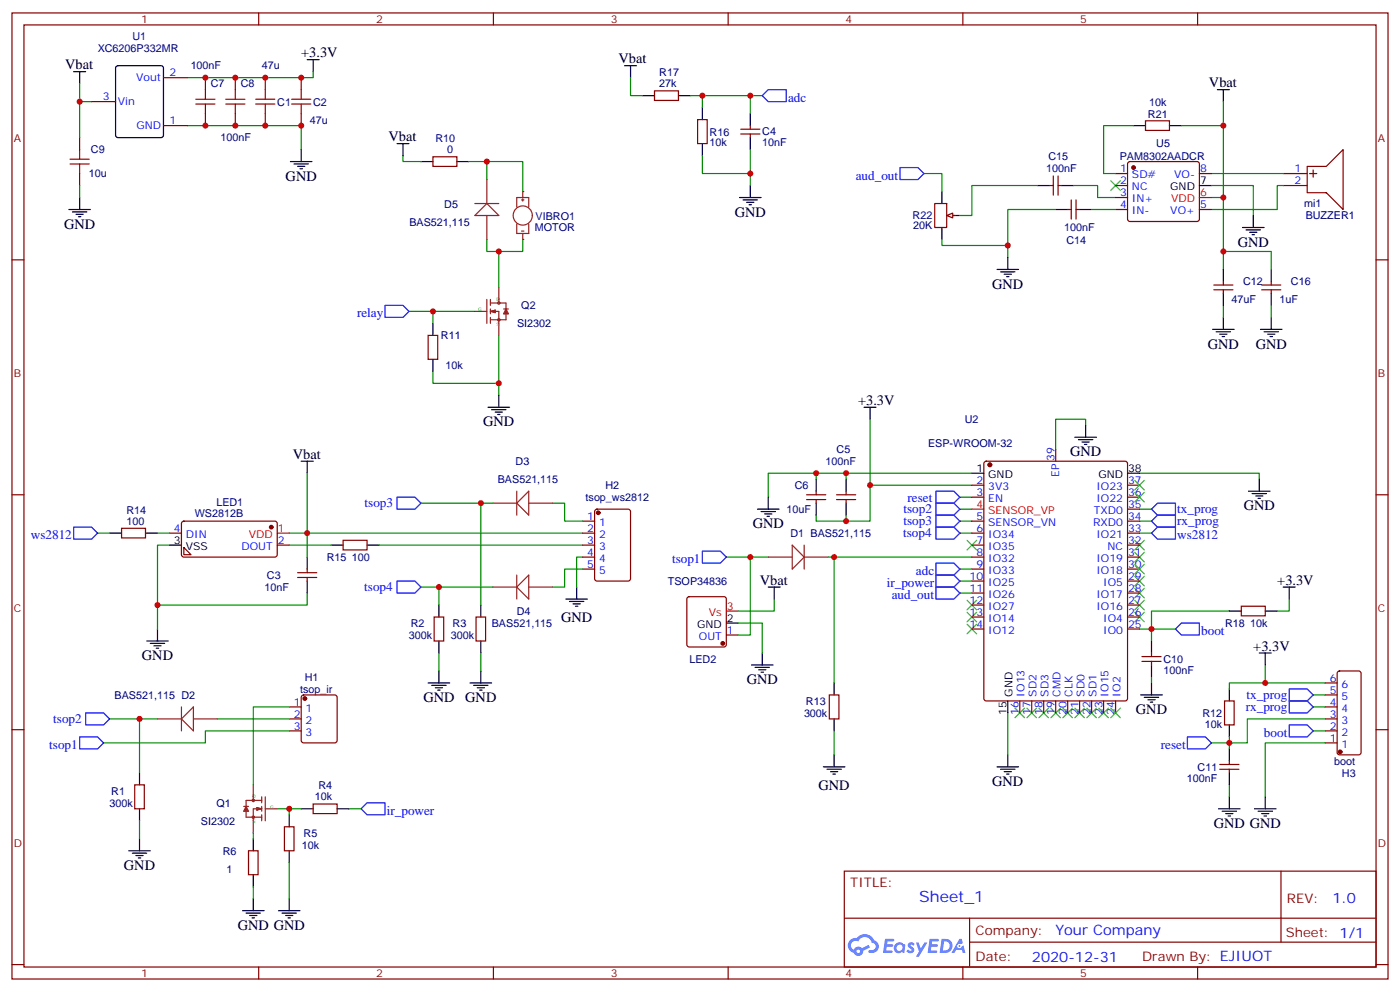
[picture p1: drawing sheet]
<svg xmlns="http://www.w3.org/2000/svg" width="412mm" height="292mm" viewBox="0 0 412 292" stroke-linecap="round" stroke-linejoin="round" font-family="sans-serif">
<g fill="none" stroke="#870000" stroke-width=".35">
<path d="M3.5 3.8h405.4v284.3h-405.4zM7.1 7.3h398.2v277.3h-398.2zM76.2 3.8v3.5M145.3 3.8v3.5M214.5 3.8v3.5M283.6 3.8v3.5M352.8 3.8v3.5M3.5 76.5h3.6M405.3 76.5h3.6M3.5 145.6h3.6M405.3 145.6h3.6M3.5 214.8h3.6"/>
<path d="M405.3 214.8h3.6M248.7 256.4h156.6v28.2h-156.6zM377.3 256.4v20.9M248.7 270.2h156.5M285.6 277.3h119.6M285.6 270.2v14.2M3.5 283.9h3.6M76.2 284.6v3.5M145.3 284.6v3.5M214.5 284.6v3.5M283.6 284.6v3.5M352.8 284.6v3.5"/>
<path d="M405.3 283.9h3.6"/>
</g>
<g fill="#5487ff">
<path d="M267.7 277.6a1.22 1.22 0 0 1 1.7 .2l-.4 .6a.47 .47 0 0 0-.3-.4 .47 .47 0 0 0-.5 .2l.1 .2a1.14 1.14 0 0 1 .8 1.8 1.14 1.14 0 0 1-1.9 0l-.2-.2 .5-.6 .7 .5a.29 .29 0 0 0 .3-.3 .29 .29 0 0 0-.2-.3 1.04 1.04 0 0 1-.6-1.7z"/>
<path d="M260.7 276.3h2.4l.3 .2-.2 .5-1.8 .1-.1 .8h1.5l.3 .4-.3 .4h-1.6l-.2 1.1h1.7l.2 .3-.2 .3-2.6 .1z"/>
<path d="M273.8 276.3h2.4l.3 .2-.1 .5-1.8 .1-.2 .8h1.6l.3 .4-.4 .4h-1.6l-.1 1.1h1.7l.2 .3-.2 .3-2.6 .1z"/>
<path d="M282.6 276.3h.7l.3 1.3-.6 .3a.69 .69 0 0 0-1 .3 .69 .69 0 0 0 .4 .9 .69 .69 0 0 0 .9-.6l.5-.2 .6 2.2h-.8l-.2-.9h-1.8l-.5 .9h-.8z"/>
<path d="M269.8 277.4h.8l.6 1.8 1.1-1.8h.9l-2.6 4.2h-.8l.9-1.5z"/>
<path d="M277.4 276.3l-.6 4.2h1.3a2.11 2.11 0 0 0 2.5-2.1 2.11 2.11 0 0 0-2.5-2.1zM278.1 277.1a1.39 1.39 0 0 1 1.7 1.4 1.39 1.39 0 0 1-1.8 1.3h-.3z"/>
<path d="M263.7 277.9a1.54 1.54 0 0 0-.1 2.2 1.54 1.54 0 0 0 2.2 .1l.6 .3 .3-2.3-.2-.3h-.4a1.49 1.49 0 0 0-2.4 0zM264 278.9a.94 .94 0 0 1 1.8 0 .94 .94 0 0 1-1.8 0z"/>
<path d="M250.4 276.7a2.18 2.18 0 0 0 1.1 3.7 1.44 1.44 0 0 0 1.6 .9 1.44 1.44 0 0 0 1.2-1.4l2-1.1-.5-.7-1.9 1a1.47 1.47 0 0 0-2.4 .4 1.39 1.39 0 0 1-.7-1.9 1.39 1.39 0 0 1 2-.5 2.12 2.12 0 0 1 2.2-1.3 2.12 2.12 0 0 1 1.9 1.7 1.14 1.14 0 0 1 1.1 1.4 1.14 1.14 0 0 1-1.7 .7 .43 .43 0 0 0-.5 .4 .43 .43 0 0 0 .4 .5 1.98 1.98 0 0 0 2.5-1.2 1.98 1.98 0 0 0-1.2-2.6 3.1 3.1 0 0 0-5.3-.6l-.9 .1zM252.3 280a.55 .55 0 0 1 1.1 0 .55 .55 0 0 1-1.1 0z"/>
<circle cx="282.6" cy="278.4" r=".26"/>
</g>
<g fill="none" stroke="#000" stroke-width=".35">
<path d="M90.5 17.6h3.5M92.3 17.6v3.5M21.7 21.1h3.5M23.5 21.1v3.5M23.5 58.1v3.6M20.3 61.7h6.3M21.3 62.4h4.3M22.4 63.1h2.1M23.1 63.8h.7M254.5 119.9h3.6M256.3 119.9v3.5M88.7 135.7h3.6"/>
<path d="M90.5 135.7v3.6M286.3 139.3h3.5M316.6 128.7h6.4M317.7 129.4h4.2M318.7 130.1h2.2M319.4 130.8h.7M319.8 125.2v3.5M332.1 139.3h3.6M32.3 156.9h3.5M42.9 156.9h3.5M223.1 149.9h6.4M224.2 150.6h4.2"/>
<path d="M225.2 151.3h2.2M226 152h.7M226.3 146.3v3.6M240.4 141v3.6M240.4 148.1v3.5M249.2 141v3.6M249.2 148.1v3.5M367.8 144.6h6.3M368.8 145.3h4.3M369.9 146h2.1M370.6 146.7h.7M370.9 141v3.6"/>
<path d="M49.9 160.4h3.5M90.5 164v3.5M90.5 171v3.6M97.5 160.4h3.6M108.1 160.4h3.6M129.3 178.1v3.5M141.6 178.1v3.5M166.7 176.3h6.3M167.7 177h4.3M168.8 177.7h2.1M169.5 178.4h.7M169.9 172.8v3.5"/>
<path d="M226.3 172.8h3.5M228.1 172.8v3.5M362.1 179.8h3.6M372.7 179.8h3.5M378 172.8h3.5M379.8 172.8v3.5M43.2 188.7h6.4M44.3 189.4h4.2M45.3 190.1h2.1M46 190.8h.7M46.4 185.1v3.6M129.3 188.7v3.5"/>
<path d="M129.3 197.5v3.5M141.6 188.7v3.5M141.6 197.5v3.5M214 183.4h3.5M221.4 195.7h6.3M222.4 196.4h4.3M223.5 197.1h2.1M224.2 197.8h.7M224.5 192.2v3.5M339.2 188.7v3.5M339.2 195.7v3.5M370.9 192.2h3.6"/>
<path d="M372.7 192.2v3.5M126.1 201h6.4M127.2 201.7h4.2M128.2 202.4h2.2M128.9 203.1h.7M138.5 201h6.3M139.5 201.7h4.3M140.6 202.4h2.1M141.3 203.1h.7M245.7 201v3.5M245.7 211.6v3.5M296.9 206.3v3.5"/>
<path d="M336 204.5h6.4M337.1 205.2h4.2M338.1 206h2.2M338.8 206.7h.7M339.2 201v3.5M41.1 227.5v3.5M41.1 238.1v3.5M242.5 225.7h6.4M243.6 226.4h4.2M244.7 227.1h2.1M245.4 227.8h.7M245.7 222.2v3.5"/>
<path d="M293.7 225.7h6.3M294.7 226.4h4.3M295.8 227.1h2.1M296.5 227.8h.7M296.9 222.2v3.5M369.5 238.1h6.4M370.6 238.8h4.2M371.7 239.5h2.1M372.7 234.5v3.6M37.9 250.4h6.4M39 251.1h4.2M40 251.8h2.2"/>
<path d="M40.7 252.5h.8M41.1 246.9v3.5M372.4 240.2h.7"/>
</g>
<path d="M57.7 30.6h5.6M57.7 29.2h5.6M60.5 26.4v2.8M60.5 30.6v2.8M66.5 30.6h5.6M66.5 29.2h5.6M69.3 26.4v2.8M69.3 30.6v2.8M20.6 48.3h5.7M20.6 46.9h5.7M23.5 44v2.9M23.5 48.3v2.8" fill="none" stroke="#a10000" stroke-width=".35"/>
<g fill="none" stroke="#870000" stroke-width=".35">
<path d="M60.5 22.9v3.5M60.5 33.4v3.6M69.3 22.9v3.5M69.3 33.4v3.6M23.5 40.5v3.5M23.5 51.1v3.5M290 136l.5-.3h40.9l.7 .5v69.4l-.4 .6-41.2 .1-.6-.5-.1-69.3zM311 132.2v3.5M35.8 155.5h7.1v2.8h-7.1zM49.9 156.9h3.5M53.7 153.6l.5-.2h27l.5 .7-.1 9.4-.6 .5-27.1-.1-.5-.6v-9.2zM101.1 159h7v2.9h-7z"/>
<path d="M171.6 156.9h3.6M171.6 153.4h3.6M175.4 150.1l.5-.2h9.1l.7 .4v20l-.4 .7h-9.4l-.7-.4v-20zM237.6 145.6h5.6M237.6 147h5.6M240.4 144.6v1M240.4 147v1.1M246.4 145.6h5.7M246.4 147h5.7M249.2 144.6v1M249.2 147v1.1M286.3 156.9h3.5"/>
<path d="M286.3 142.8h3.5M286.3 146.3h3.5M286.3 153.4h3.5M332.1 156.9h3.6M332.1 142.8h3.6M332.1 146.3h3.6M332.1 153.4h3.6M332.1 149.9h3.6M54.2 161.1l2.1 2.2h-2.1zM81.7 160.4h3.5M87.7 170h5.6M87.7 168.6h5.6"/>
<path d="M90.5 167.5v1.1M90.5 170v1M171.6 160.4h3.6M171.6 164h3.6M171.6 167.5h3.6M202.6 175.8l.4-.2h10.3l.5 .2 .2 .5v13.4l-.3 .5-.4 .2h-10.3l-.5-.2-.2-.5v-13.4zM286.3 160.4h3.5M286.3 164h3.5M286.3 167.5h3.5M286.3 171h3.5M286.3 174.6h3.5M286.3 178.1h3.5"/>
<path d="M332.1 160.4h3.6M332.1 164h3.6M332.1 167.5h3.6M332.1 171h3.6M332.1 174.6h3.6M332.1 178.1h3.6M365.7 178.4h7v2.9h-7zM127.9 181.6h2.8v7.1h-2.8zM140.2 181.6h2.9v7.1h-2.9zM214 186.9h3.5M286.3 181.6h3.5M286.3 185.1h3.5"/>
<path d="M332.1 181.6h3.6M332.1 185.1h3.6M336.4 193.3h5.6M336.4 194.7h5.6M339.2 192.2v1.1M339.2 194.7v1M394.1 197.7l.5-.2h5.6l.7 .4v23.6l-.4 .6-5.9 .1-.7-.5v-23.5zM85.2 215.1h3.5M85.2 211.6h3.5M85.2 208.1h3.5M89 204.7l.4-.2h9.2l.5 .2 .2 .5v12.7l-.2 .5-.5 .3h-9.2l-.5-.3-.2-.5v-12.7zM244.3 204.5h2.8v7.1h-2.8z"/>
<path d="M300.4 206.3v3.5M303.9 206.3v3.5M307.4 206.3v3.5M311 206.3v3.5M314.5 206.3v3.5M318 206.3v3.5M321.6 206.3v3.5M325.1 206.3v3.5M328.6 206.3v3.5M390.3 218.7h3.6M390.3 215.1h3.6M390.3 211.6h3.6"/>
<path d="M390.3 208.1h3.6M390.3 204.5h3.6M390.3 201h3.6M39.7 231h2.8v7.1h-2.8z"/>
</g>
<g fill="none" stroke="#008700" stroke-width=".35">
<path d="M23.5 54.6v3.5M90.5 139.3v17.6h81.1M240.4 139.3v1.7M249.2 139.3v1.7M256.3 123.4v19.4M286.3 139.3h-60v7M319.8 125.2v-1.8h-8.8v8.8M335.7 139.3h35.2v1.7M28.8 156.9h3.5M46.4 156.9h3.5M85.2 156.9h5.3v7.1M124 148.1h21.2"/>
<path d="M141.6 148.1v30M162.8 148.1h3.5v5.3h5.3M249.2 151.6v1.8M282.8 156.9h3.5M282.8 149.9h3.5M282.8 146.3h3.5M282.8 153.4h3.5M286.3 142.8h-30v10.6h-15.9v-1.8M335.7 156.9h3.5M335.7 149.9h3.5M335.7 153.4h3.5M46.4 178.1v7"/>
<path d="M49.9 160.4h-3.5v17.7h44.1v-3.5M85.2 160.4h12.3M111.7 160.4h59.9M124 172.8h21.2M129.3 172.8v5.3M171.6 164h-1.7v8.8M171.6 167.5h-5.3v5.3h-3.5M214 164h12.3M221 164v22.9h-3.5M228.1 176.3v3.5h-10.6M243.9 164h42.4M245.7 164v37"/>
<path d="M282.8 167.5h3.5M282.8 174.6h3.5M282.8 171h3.5M362.1 179.8h-22.9v8.9M379.8 176.3v3.5h-3.6M129.3 192.2v5.3M141.6 192.2v5.3M217.5 183.4h7v8.8M335.7 185.1h10.6M339.2 199.2v1.8M372.7 195.7v5.3h17.6M32.3 211.6h14.1"/>
<path d="M41.1 211.6v15.9M64 211.6h21.2M85.2 215.1h-24.7v3.6h-30M245.7 215.1v7.1M296.9 209.8v12.4M386.8 208.1h3.5M386.8 204.5h3.5M386.8 215.1h3.5M390.3 218.7h-17.6v15.8M41.1 241.6v5.3"/>
</g>
<g fill="none" stroke="#00f" stroke-width=".35">
<path d="M21.7 155.2h5.3l1.8 1.7-1.8 1.8h-5.3zM116.9 146.3h5.3l1.8 1.8-1.8 1.8h-5.3zM275.7 144.6h5.3l1.8 1.7-1.8 1.8h-5.3zM275.7 151.6h5.3l1.8 1.8-1.8 1.8h-5.3zM275.7 148.1h5.3l1.8 1.8-1.8 1.7h-5.3zM275.7 155.2h5.3l1.8 1.7-1.8 1.8h-5.3zM339.2 149.9l1.8-1.8h5.3v3.5h-5.3zM341 151.6h5.3v3.6h-5.3l-1.8-1.8zM341 155.2h5.3v3.5h-5.3l-1.8-1.8zM116.9 171h5.3l1.8 1.8-1.8 1.8h-5.3zM206.9 162.2h5.3l1.8 1.8-1.8 1.7h-5.3zM275.7 165.7h5.3l1.8 1.8-1.8 1.8h-5.3z"/>
<path d="M275.7 172.8h5.3l1.8 1.8-1.8 1.7h-5.3zM275.7 169.3h5.3l1.8 1.7-1.8 1.8h-5.3zM348 183.4h5.3v3.5h-5.3l-1.7-1.8zM23.5 216.9h5.3l1.7 1.8-1.7 1.7h-5.3zM25.2 209.8h5.3l1.8 1.8-1.8 1.8h-5.3zM379.8 206.3h5.3l1.7 1.8-1.7 1.7h-5.3zM379.8 202.8h5.3l1.7 1.7-1.7 1.8h-5.3zM379.8 213.4h5.3l1.7 1.7-1.7 1.8h-5.3zM108.1 236.3h5.3v3.5h-5.3l-1.7-1.7z"/>
</g>
<path d="M81.7 156.9h3.5M286.3 149.9h3.5M214 179.8h3.5" fill="none" stroke="#f00" stroke-width=".35"/>
<g fill="#870000" stroke="#870000" stroke-width=".35">
<circle cx="79.9" cy="155.2" r=".53"/>
<circle cx="394.8" cy="221.3" r=".53"/>
<circle cx="291.6" cy="136.8" r=".53"/>
<circle cx="89.8" cy="205.6" r=".53"/>
<circle cx="176.2" cy="150.9" r=".53"/>
<circle cx="212.9" cy="189.4" r=".53"/>
</g>
<g fill="none" stroke="#3c3" stroke-width=".35">
<path d="M284.9 159l2.8 2.9M287.7 159l-2.8 2.9M334.3 159l2.8 2.9M334.3 141.4l2.8 2.8M334.3 144.9l2.8 2.8M337.1 159l-2.8 2.9M337.1 141.4l-2.8 2.8M337.1 144.9l-2.8 2.8M284.9 176.7l2.8 2.8M287.7 176.7l-2.8 2.8M334.3 169.6l2.8 2.8M334.3 162.6l2.8 2.8"/>
<path d="M334.3 173.1l2.8 2.9M334.3 176.7l2.8 2.8M337.1 169.6l-2.8 2.8M337.1 162.6l-2.8 2.8M337.1 173.1l-2.8 2.9M337.1 176.7l-2.8 2.8M284.9 183.7l2.8 2.8M284.9 180.2l2.8 2.8M287.7 183.7l-2.8 2.8M287.7 180.2l-2.8 2.8M334.3 180.2l2.8 2.8M337.1 180.2l-2.8 2.8"/>
<path d="M299 208.4l2.8 2.8M301.8 208.4l-2.8 2.8M302.5 208.4l2.8 2.8M305.3 208.4l-2.8 2.8M306 208.4l2.9 2.8M308.9 208.4l-2.9 2.8M309.6 208.4l2.8 2.8M312.4 208.4l-2.8 2.8M313.1 208.4l2.8 2.8M315.9 208.4l-2.8 2.8M316.6 208.4l2.8 2.8M319.4 208.4l-2.8 2.8"/>
<path d="M320.1 208.4l2.9 2.8M323 208.4l-2.9 2.8M323.7 208.4l2.8 2.8M326.5 208.4l-2.8 2.8"/>
</g>
<g fill="none" stroke="#8c2424" stroke-width=".35">
<path d="M153.6 58.8h.7M154 56.4v1.7M154 58.5v.7M152.2 61v-2.9h3.6v2.9M152.2 65.9v2.8h3.6v-2.8M153.6 68h.7M154 68.7v1.8M145.2 148.1h7M152.2 148.1l3.6-3.5v7zM152.2 144.6v7M155.8 148.1h7M145.2 172.8h7"/>
<path d="M152.2 172.8l3.6-3.5v7zM152.2 169.3v7M155.8 172.8h7M226.3 164h7.1M233.4 160.4l3.5 3.6-3.5 3.5zM236.9 160.4v7.1M236.9 164h7M46.4 211.6h7M53.4 211.6l3.6-3.5v7zM53.4 208.1v7M57 211.6h7"/>
<circle cx="154" cy="63.4" r="2.82"/>
</g>
<g fill="#8c2424">
<circle cx="154" cy="56.4" r=".18"/>
<circle cx="154" cy="70.5" r=".18"/>
</g>
<g fill="none" stroke="#000" stroke-width=".35">
<path d="M34.3 19.5l.4-.2h12.7l.7 .5 .1 20-.5 .6-13 .1-.6-.5-.1-20zM184 19.3h3.5M185.7 19.3v3.6M189.3 28.2h3.5M199.8 28.2h3.6M206.9 31.7v3.5M221 33.4v3.6M333.9 37h3.5M344.5 37h3.5M358.6 26.4h3.5M360.4 26.4v3.5M85.5 47.6h6.4"/>
<path d="M86.6 48.3h4.2M87.7 49h2.1M88.4 49.7h.7M88.7 44v3.6M116.9 42.3h3.6M118.7 42.3v3.5M124 47.6h3.5M134.6 47.6h3.5M206.9 42.3v3.5M217.8 58.1h6.4M218.9 58.8h4.2M220 59.5h2.1"/>
<path d="M221 40.5v3.5M221 54.6v3.5M277.5 56.4v3.5M305.7 54.6h3.5M312.7 54.6h3.6M220.7 60.3h.7M277.5 67v3.5M279.2 63.4h3.6M311 61.7h3.5M318 61.7h3.6M374.5 79.3v3.5M127.5 95.2v3.5"/>
<path d="M357.2 96.9h6.3M358.2 97.6h4.3M359.3 98.4h2.1M360 99.1h.7M360.4 93.4v3.5M371.3 96.9h6.3M372.4 97.6h4.2M373.4 98.4h2.1M374.1 99.1h.7M374.5 86.4v3.5M374.5 93.4v3.5M127.5 105.8v3.5"/>
<path d="M143.8 119.9h6.3M146.9 116.3v3.6M144.8 120.6h4.2M145.9 121.3h2.1M146.6 122h.7M362.1 202.8v3.5M362.1 213.4v3.5M85.2 239.8v3.5M88.7 238.1h3.6M99.3 238.1h3.5M359 238.1h6.3M360 238.8h4.2"/>
<path d="M361.1 239.5h2.1M362.1 220.4v3.5M362.1 227.5v3.5M362.1 234.5v3.6M74.6 246.9v3.5M74.6 257.5v3.5M85.2 250.4v3.5M361.8 240.2h.7M71.4 268h6.4M72.5 268.7h4.2M73.6 269.5h2.1M74.3 270.2h.7"/>
<path d="M74.6 264.5v3.5M82 268h6.4M83.1 268.7h4.2M84.1 269.5h2.2M84.8 270.2h.7M85.2 264.5v3.5"/>
</g>
<g fill="none" stroke="#870000" stroke-width=".35">
<path d="M27 29.9h7M48.2 37h7M48.2 22.9h7M78.1 22.9v3.5M78.1 33.4v3.6M88.7 22.9v3.5M88.7 33.4v3.6M192.8 26.7h7v2.9h-7zM205.5 35.2h2.8v7.1h-2.8zM218.2 38h5.6M218.2 39.4h5.6M221 37v1"/>
<path d="M221 39.4v1.1M337.4 35.6h7.1v2.8h-7.1zM127.5 46.1h7.1v2.9h-7.1zM275.3 59.9h3.6v7.1h-3.6zM309.2 54.6h1.1M310.3 51.8v5.6M311.7 54.6h1M311.7 51.8v5.6M315.6 58.8v5.7M317 58.8v5.7M378 51.1h7.1M378 54.6h7.1"/>
<path d="M385.1 49h5.6l4.9-5v17.7l-4.9-5h-5.6zM385.8 51.1h2.1M386.8 50v2.1M279.6 63.4h1.7M314.5 61.7h1.1M317 61.7h1M126.1 98.7h2.8v7.1h-2.8zM371.7 85.3h5.6M371.7 83.9h5.6M374.5 82.8v1.1M374.5 85.3v1.1M360.7 206.3h2.8v7.1h-2.8z"/>
<path d="M92.3 236.6h7v2.9h-7zM359.3 225h5.6M359.3 226.4h5.6M362.1 223.9v1.1M362.1 226.4v1.1M73.2 250.4h2.8v7.1h-2.8zM83.8 243.3h2.8v7.1h-2.8z"/>
</g>
<g fill="none" stroke="#008700" stroke-width=".35">
<path d="M23.5 24.6v5.3h3.5M23.5 29.9v10.6M55.2 37h33.5v7M92.3 21.1v1.8h-37.1M185.7 22.9v5.3h3.6M203.4 28.2h3.5M206.9 31.7v-3.5h14.1v5.2M221 28.2h3.5M360.4 29.9v28.2h-3.6M118.7 45.8v1.8h5.3M138.1 47.6h5.3v5.2M143.4 47.6h10.6v8.8"/>
<path d="M221 44v7.1h-14.1v-5.3M221 51.1v3.5M316.3 54.6h7v3.5h5.3M356.8 51.1h21.2M360.4 58.1v21.2M378 54.6h-1.8v7.1h-19.4M143.4 70.5v3.5h3.5v10.6M154 70.5v3.5h-7.1M311 61.7h-14.1v14.1M360.4 74h14.1v5.3M120.5 91.7h7M139.9 91.7h-12.4v3.5"/>
<path d="M146.9 98.7v17.6M360.4 89.9v3.5M374.5 89.9v3.5M127.5 109.3v3.5h19.4M85.2 208.1h-10.6v22.9M362.1 216.9v1.8h-5.3M372.7 201h-10.6v1.8M390.3 211.6h-22.9v7.1h-5.3v1.7M81.7 238.1h7M85.2 238.1v1.7M102.8 238.1h3.6M362.1 231v3.5"/>
<path d="M74.6 245.1v1.8M85.2 253.9v10.6M74.6 261v3.5"/>
</g>
<path d="M226.3 26.4h5.3v3.5h-5.3l-1.8-1.7zM113.4 89.9h5.3l1.8 1.8-1.8 1.7h-5.3zM349.8 216.9h5.3l1.7 1.8-1.7 1.7h-5.3z" fill="none" stroke="#00f" stroke-width=".35"/>
<g fill="none" stroke="#8c2424" stroke-width=".35">
<path d="M139.9 59.9h7M143.4 52.8v7.1M139.9 63.4l3.5-3.5 3.5 3.5zM143.4 63.4v7.1M139.9 91.7h3.5M143.4 88.1v7.1M144.5 89.2h4.5v2.5M144.5 91.7h2.4v7M144.5 88.1v1.8M144.5 90.9v1.5M144.5 93.4v1.8M144.5 91.7l1.4 .3"/>
<path d="M145.2 91.7l.7 .3M145.9 91.3l-1.4 .4M145.9 91.3v.7M145.9 91.3l-1.1 .4 1.1 .3M146.9 84.6v4.6M148.3 90.9h1.5M149 92v2.1h-4.5M149 90.9l.8 1.5h-1.5zM149 91.7l.4 .7M149 91.7l-.3 .7M149 91.7l.4 .3M149 91.7l-.3 .3"/>
<path d="M71.8 237.3h1.4M72.5 238.4v2.1h4.6M72.5 237.3l.7 1.5h-1.4zM72.5 238.1l-.4 .7M72.5 238.1l.3 .7M72.5 238.1l-.4 .3M72.5 238.1l.3 .3M74.6 231v4.6M75.7 237.7l1.4 .4M75.7 237.7v.7M75.7 237.7l1 .4-1 .3M76.4 238.1l-.7 .3"/>
<path d="M77.1 235.6h-4.6v2.5M77.1 238.1h-2.5v7M77.1 234.5v1.8M77.1 237.3v1.5M77.1 239.8v1.8M77.1 238.1l-1.4 .3M78.1 234.5v7.1M78.1 238.1h3.6"/>
<circle cx="146.9" cy="89.2" r=".35"/>
<circle cx="146.9" cy="94.1" r=".35"/>
<circle cx="74.6" cy="235.6" r=".35"/>
<circle cx="74.6" cy="240.5" r=".35"/>
</g>
<path d="M75.3 30.6h5.7M75.3 29.2h5.7M78.1 26.4v2.8M78.1 30.6v2.8M85.9 30.6h5.6M85.9 29.2h5.6M88.7 26.4v2.8M88.7 30.6v2.8" fill="none" stroke="#a10000" stroke-width=".35"/>
<path d="M327.2 53.2l2.8 2.8M330 53.2l-2.8 2.8M334.3 166.1l2.8 2.8M337.1 166.1l-2.8 2.8M327.2 208.4l2.8 2.8M330 208.4l-2.8 2.8" fill="none" stroke="#3c3" stroke-width=".35"/>
<path d="M278.9 63.4l1.7-.7v1.4z" fill="#f0f0f0" stroke="#870000" stroke-width=".35"/>
<path d="M333.9 37h-8.8v14.1h3.5M348 37h12.4M272.2 51.1h5.3v5.3M305.7 54.6h-19.4v8.8h-3.5M356.8 54.6h12.4v8.8M277.5 70.5v1.7h19.4M321.6 61.7h7" fill="none" stroke="#008700" stroke-width=".35"/>
<path d="M265.1 49.3h5.3l1.8 1.8-1.8 1.7h-5.3z" fill="none" stroke="#00f" stroke-width=".35"/>
<path d="M328.6 51.1h3.5M328.6 54.6h3.5M328.6 58.1h3.5M332.4 47.8l.4-.2h19.8l.5 .2 .2 .5v16.2l-.2 .5-.5 .2h-19.8l-.5-.2-.2-.5v-16.2zM353.3 51.1h3.5M328.6 61.7h3.5M353.3 61.7h3.5M357.5 85.3h5.7M357.5 83.9h5.7M360.4 82.8v1.1M360.4 85.3v1.1" fill="none" stroke="#870000" stroke-width=".35"/>
<circle cx="333.9" cy="49.3" r=".53" fill="#870000" stroke="#870000" stroke-width=".35"/>
<path d="M353.3 58.1h3.5" fill="none" stroke="#f00" stroke-width=".35"/>
<g fill="none" stroke="#000" stroke-width=".35">
<path d="M353.3 54.6h3.5M293.7 79.3h6.3M296.9 75.8v3.5M360.4 79.3v3.5M366 67h6.4M367.1 67.7h4.2M368.1 68.4h2.1M368.8 69.1h.7M369.2 63.4v3.6M294.7 80h4.3M295.8 80.7h2.1M296.5 81.4h.7"/>
<path d="M360.4 86.4v3.5"/>
</g>
<g fill="#c00">
<circle cx="46.4" cy="178.1" r=".88"/>
<circle cx="339.2" cy="185.1" r=".88"/>
<circle cx="256.3" cy="142.8" r=".88"/>
<circle cx="90.5" cy="156.9" r=".88"/>
<circle cx="245.7" cy="164" r=".88"/>
<circle cx="221" cy="164" r=".88"/>
<circle cx="249.2" cy="139.3" r=".88"/>
<circle cx="249.2" cy="153.4" r=".88"/>
<circle cx="240.4" cy="139.3" r=".88"/>
<circle cx="41.1" cy="211.6" r=".88"/>
<circle cx="141.6" cy="148.1" r=".88"/>
<circle cx="129.3" cy="172.8" r=".88"/>
<circle cx="127.5" cy="91.7" r=".88"/>
<circle cx="146.9" cy="112.8" r=".88"/>
<circle cx="146.9" cy="74" r=".88"/>
<circle cx="143.4" cy="47.6" r=".88"/>
<circle cx="85.2" cy="238.1" r=".88"/>
<circle cx="60.5" cy="37" r=".88"/>
<circle cx="60.5" cy="22.9" r=".88"/>
<circle cx="69.3" cy="22.9" r=".88"/>
<circle cx="69.3" cy="37" r=".88"/>
<circle cx="78.1" cy="37" r=".88"/>
<circle cx="78.1" cy="22.9" r=".88"/>
<circle cx="88.7" cy="22.9" r=".88"/>
<circle cx="88.7" cy="37" r=".88"/>
<circle cx="23.5" cy="29.9" r=".88"/>
<circle cx="221" cy="51.1" r=".88"/>
<circle cx="206.9" cy="28.2" r=".88"/>
<circle cx="221" cy="28.2" r=".88"/>
<circle cx="372.7" cy="201" r=".88"/>
<circle cx="362.1" cy="218.7" r=".88"/>
<circle cx="296.9" cy="72.2" r=".88"/>
<circle cx="360.4" cy="58.1" r=".88"/>
<circle cx="360.4" cy="74" r=".88"/>
<circle cx="360.4" cy="37" r=".88"/>
</g>
<text font-size="4.6" fill="#00f" x="270.8" y="265.4">Sheet_1</text>
<g font-size="4.2">
<text x="88.7" y="16.9">+3.3V</text>
<text x="19.2" y="20.4">Vbat</text>
<text x="182.2" y="18.6">Vbat</text>
<text x="356.1" y="25.7">Vbat</text>
<text x="114.5" y="41.6">Vbat</text>
<text x="84.1" y="53.2">GND</text>
<text x="216.4" y="63.8">GND</text>
<text x="18.9" y="67.3">GND</text>
<text x="364.6" y="72.6">GND</text>
<text x="292.3" y="84.9">GND</text>
<text x="355.8" y="102.6">GND</text>
<text x="369.9" y="102.6">GND</text>
<text x="252.8" y="119.2">+3.3V</text>
<text x="142.3" y="125.5">GND</text>
<text x="86.3" y="135">Vbat</text>
<text x="315.2" y="134.3">GND</text>
<text x="221.7" y="155.5">GND</text>
<text x="366.4" y="150.2">GND</text>
<text x="223.8" y="172.1">Vbat</text>
<text x="376.2" y="172.1">+3.3V</text>
<text x="165.3" y="183">GND</text>
<text x="369.2" y="191.5">+3.3V</text>
<text x="41.8" y="194.3">GND</text>
<text x="220" y="201.4">GND</text>
<text x="124.7" y="206.7">GND</text>
<text x="137.1" y="206.7">GND</text>
<text x="334.6" y="210.2">GND</text>
<text x="241.1" y="232.4">GND</text>
<text x="292.3" y="231.4">GND</text>
<text x="357.5" y="243.7">GND GND</text>
<text x="36.5" y="256">GND</text>
<text x="70.1" y="273.7">GND GND</text>
</g>
<g font-size="4.2" fill="#00f">
<text x="392.5" y="265.7">1.0</text>
<text x="310.9" y="275.2">Your Company</text>
<text x="304" y="283">2020-12-31</text>
</g>
<g font-size="3.9" fill="#00f">
<text x="232.1" y="29.9">adc</text>
<text x="252.1" y="52.8">aud_out</text>
<text x="105.2" y="93.4">relay</text>
<text x="107.4" y="149.3">tsop3</text>
<text x="267.3" y="147.6">reset</text>
<text x="266.1" y="154.6">tsop3</text>
<text x="266.1" y="151.1">tsop2</text>
<text x="346.8" y="150.9">tx_prog</text>
<text x="346.8" y="154.4">rx_prog</text>
<text x="9.1" y="158.7">ws2812</text>
<text x="266.1" y="158.2">tsop4</text>
<text x="346.8" y="158.7">ws2812</text>
<text x="198" y="165.7">tsop1</text>
<text x="261.2" y="172.8">ir_power</text>
<text x="269.8" y="169.3">adc</text>
<text x="107.3" y="174">tsop4</text>
<text x="262.7" y="176.3">aud_out</text>
<text x="353.8" y="186.9">boot</text>
<text x="367" y="209.1">rx_prog</text>
<text x="367.2" y="205.6">tx_prog</text>
<text x="15.7" y="212.8">tsop2</text>
<text x="14.5" y="220.4">tsop1</text>
<text x="342" y="220.4">reset</text>
<text x="372.3" y="216.9">boot</text>
<text x="113.9" y="239.8">ir_power</text>
</g>
<g font-size="3.9" fill="#800">
<text x="250.5" y="261">TITLE:</text>
<text x="379.1" y="265.7">REV:</text>
<text x="287.4" y="275.2">Company:</text>
<text x="378.7" y="275.8">Sheet: 1/1</text>
<text x="287.4" y="282.9">Date:</text>
<text x="336.4" y="282.9">Draw</text>
<text x="346.6" y="282.9">n By: EJIUOT</text>
</g>
<g font-size="3.2" fill="#000080">
<text x="39" y="11.7">U1</text>
<text x="28.8" y="15.2">XC6206P332MR</text>
<text x="56.2" y="20.4">100nF</text>
<text x="77.2" y="20.4">47u</text>
<text x="194.2" y="22.5">R17</text>
<text x="62.1" y="25.7">C7</text>
<text x="70.9" y="25.8">C8</text>
<text x="194.2" y="25.7">27k</text>
<text x="81.7" y="31.1">C1</text>
<text x="92.3" y="31.1">C2</text>
<text x="338.2" y="34.8">R21</text>
<text x="338.5" y="31.3">10k</text>
<text x="65" y="41.6">100nF</text>
<text x="91.3" y="36.4">47u</text>
<text x="128.3" y="41.9">R10</text>
<text x="209" y="39.9">R16</text>
<text x="224.5" y="39.9">C4</text>
<text x="26.8" y="45.2">C9</text>
<text x="131.7" y="45.1">0</text>
<text x="209" y="43">10k</text>
<text x="224.5" y="43.1">10nF</text>
<text x="308.9" y="47">C15</text>
<text x="329.9" y="47">PAM8302AADCR</text>
<text x="340.6" y="43.3">U5</text>
<text x="26.2" y="52.2">10u</text>
<text x="308.2" y="50.7">100nF</text>
<text x="130.9" y="61.1">D5</text>
<text x="157.8" y="64.7">VIBRO1</text>
<text x="268.8" y="64.6">R22</text>
<text x="384.2" y="61">mi1</text>
<text x="384.6" y="64.5">BUZZER1</text>
<text x="120.6" y="66.4">BAS521,115</text>
<text x="157.5" y="67.9">MOTOR</text>
<text x="269" y="67.5">20K</text>
<text x="313.5" y="68">100nF</text>
<text x="314.2" y="71.8">C14</text>
<text x="366.2" y="84">C12</text>
<text x="380.3" y="84">C16</text>
<text x="362.8" y="89.3">47uF</text>
<text x="376.9" y="89.3">1uF</text>
<text x="153.6" y="91">Q2</text>
<text x="129.9" y="99.9">R11</text>
<text x="152.3" y="96.3">SI2302</text>
<text x="131.2" y="108.7">10k</text>
<text x="284.2" y="124.5">U2</text>
<text x="273.4" y="131.6">ESP-WROOM-32</text>
<text x="151.9" y="136.9">D3</text>
<text x="243.1" y="136.9">100nF</text>
<text x="246.4" y="133.4">C5</text>
<text x="146.6" y="142.2">BAS521,115</text>
<text x="178.3" y="143.9">H2</text>
<text x="234.1" y="143.9">C6</text>
<text x="63.7" y="149">LED1</text>
<text x="172.5" y="147.5">tsop_ws2812</text>
<text x="37.2" y="154.4">100</text>
<text x="37.2" y="151.2">R14</text>
<text x="57.4" y="152.2">WS2812B</text>
<text x="231.6" y="151">10uF</text>
<text x="232.8" y="158.2">D1 BAS521,115</text>
<text x="96.3" y="165.1">R15</text>
<text x="103.6" y="165.1">100</text>
<text x="77.9" y="173.9">10nF</text>
<text x="78.6" y="170.4">C3</text>
<text x="196.7" y="172.1">TSOP34836</text>
<text x="121" y="184.5">R2</text>
<text x="133.3" y="184.5">R3</text>
<text x="144.9" y="184.5">BAS521,115</text>
<text x="152.2" y="181.1">D4</text>
<text x="360.9" y="184.5">R18</text>
<text x="368.3" y="184.5">10k</text>
<text x="120.4" y="188">300k</text>
<text x="132.8" y="188">300k</text>
<text x="203.1" y="195.1">LED2</text>
<text x="342.7" y="195.1">C10</text>
<text x="88.4" y="204">tsop_ir</text>
<text x="89.8" y="200.4">H1</text>
<text x="342.7" y="198.3">100nF</text>
<text x="33.7" y="205.7">BAS521,115 D2</text>
<text x="237.4" y="207.4">R13</text>
<text x="236.8" y="210.9">300k</text>
<text x="354.2" y="211">R12</text>
<text x="354.9" y="214.1">10k</text>
<text x="352.8" y="226.9">C11</text>
<text x="393" y="225.3">boot</text>
<text x="32.8" y="233.9">R1</text>
<text x="93.8" y="232.4">R4</text>
<text x="349.6" y="230">100nF</text>
<text x="395.3" y="228.8">H3</text>
<text x="32.2" y="237.4">300k</text>
<text x="63.8" y="237.4">Q1</text>
<text x="92.8" y="235.6">10k</text>
<text x="59.2" y="242.7">SI2302</text>
<text x="65.6" y="251.5">R6</text>
<text x="89" y="249.8">10k</text>
<text x="89.5" y="246.2">R5</text>
<text x="66.7" y="256.8">1</text>
</g>
<g font-size="3.2" fill="#800">
<text x="41.6" y="6.8">1</text>
<text x="110.8" y="6.8">2</text>
<text x="179.9" y="6.8">3</text>
<text x="249.1" y="6.8">4</text>
<text x="318.2" y="6.8">5</text>
<text x="4.1" y="41.9">A</text>
<text x="405.9" y="41.9">A</text>
<text x="4.1" y="111.1">B</text>
<text x="405.9" y="111.1">B</text>
<text x="4.1" y="180.2">C</text>
<text x="405.9" y="180.2">C</text>
<text x="4.1" y="249.3">D</text>
<text x="405.9" y="249.3">D</text>
<text x="41.6" y="287.6">1</text>
<text x="110.8" y="287.6">2</text>
<text x="179.9" y="287.6">3</text>
<text x="249.1" y="287.6">4</text>
<text x="318.2" y="287.6">5</text>
</g>
<g font-size="3.2" fill="#00f">
<text x="40.1" y="23.9">Vout</text>
<text x="49.9" y="22.5">2</text>
<text x="30.3" y="29.6">3</text>
<text x="34.7" y="31">Vin</text>
<text x="40.2" y="38">GND</text>
<text x="49.9" y="36.6">1</text>
<text x="329.9" y="50.7">1</text>
<text x="333.4" y="52.5">SD#</text>
<text x="345.9" y="52.5">VO-</text>
<text x="353.5" y="50.7">8</text>
<text x="381.3" y="50.7">1</text>
<text x="329.9" y="54.3">2</text>
<text x="329.9" y="57.8">3</text>
<text x="333.4" y="56">NC</text>
<text x="333.4" y="59.5">IN+</text>
<text x="381.3" y="54.3">2</text>
<text x="329.9" y="61.3">4</text>
<text x="333.4" y="63.1">IN-</text>
<text x="344.7" y="63.1">VO+</text>
<text x="353.5" y="61.3">5</text>
<text x="310.6" y="135.7" transform="rotate(-90 310.6 135.7)">39</text>
<text x="287.6" y="142.5">2</text>
<text x="312" y="140.4" transform="rotate(-90 312 140.4)">EP</text>
<text x="332.3" y="142.5">37</text>
<text x="287.6" y="146">3</text>
<text x="291.1" y="144.2">3V3</text>
<text x="291.1" y="147.7">EN</text>
<text x="323" y="147.7">IO22</text>
<text x="323" y="144.2">IO23</text>
<text x="332.3" y="149.5">35</text>
<text x="332.3" y="146">36</text>
<text x="173" y="153">1</text>
<text x="176.5" y="154.8">1</text>
<text x="287.6" y="153">5</text>
<text x="291.1" y="154.8">SENSOR_VN</text>
<text x="322" y="154.8">RXD0</text>
<text x="322.2" y="151.3">TXD0</text>
<text x="332.3" y="153">34</text>
<text x="51.3" y="156.6">4</text>
<text x="54.8" y="158.3">DIN</text>
<text x="71.1" y="161.9">DOUT</text>
<text x="81.8" y="160.1">2</text>
<text x="173" y="156.6">2</text>
<text x="173" y="160.1">3</text>
<text x="176.5" y="158.3">2</text>
<text x="176.5" y="161.9">3</text>
<text x="287.6" y="156.6">6</text>
<text x="287.6" y="160.1">7</text>
<text x="291.1" y="158.3">IO34</text>
<text x="291.1" y="161.9">IO35</text>
<text x="323" y="158.3">IO21</text>
<text x="326.2" y="161.9">NC</text>
<text x="332.3" y="160.1">32</text>
<text x="332.3" y="156.6">33</text>
<text x="173" y="163.6">4</text>
<text x="173" y="167.1">5</text>
<text x="176.5" y="165.4">4</text>
<text x="287.6" y="163.6">8</text>
<text x="287.6" y="167.1">9</text>
<text x="291.1" y="165.4">IO32</text>
<text x="323" y="165.4">IO19</text>
<text x="332.3" y="167.1">30</text>
<text x="332.3" y="163.6">31</text>
<text x="176.5" y="168.9">5</text>
<text x="285.6" y="170.7">10</text>
<text x="291.1" y="168.9">IO33</text>
<text x="291.1" y="172.4">IO25</text>
<text x="323" y="168.9">IO18</text>
<text x="325" y="172.4">IO5</text>
<text x="332.3" y="170.7">29</text>
<text x="285.6" y="174.2">11</text>
<text x="285.6" y="177.7">12</text>
<text x="291.1" y="176">IO26</text>
<text x="291.1" y="179.5">IO27</text>
<text x="323" y="179.5">IO16</text>
<text x="323" y="176">IO17</text>
<text x="332.3" y="177.7">27</text>
<text x="332.3" y="174.2">28</text>
<text x="285.6" y="181.3">13</text>
<text x="285.6" y="184.8">14</text>
<text x="291.1" y="183">IO14</text>
<text x="325" y="183">IO4</text>
<text x="332.3" y="184.8">25</text>
<text x="332.3" y="181.3">26</text>
<text x="205.9" y="188.3">OUT</text>
<text x="214.1" y="186.5">1</text>
<text x="291.1" y="186.5">IO12</text>
<text x="325" y="186.5">IO0</text>
<text x="391.7" y="200.7">6</text>
<text x="395.2" y="202.4">6</text>
<text x="86.5" y="207.7">1</text>
<text x="90" y="209.5">1</text>
<text x="301.8" y="205" transform="rotate(-90 301.8 205)">IO13</text>
<text x="305.3" y="205" transform="rotate(-90 305.3 205)">SD2</text>
<text x="308.9" y="205" transform="rotate(-90 308.9 205)">SD3</text>
<text x="312.4" y="205" transform="rotate(-90 312.4 205)">CMD</text>
<text x="315.9" y="205" transform="rotate(-90 315.9 205)">CLK</text>
<text x="319.4" y="205" transform="rotate(-90 319.4 205)">SD0</text>
<text x="323" y="205" transform="rotate(-90 323 205)">SD1</text>
<text x="326.5" y="205" transform="rotate(-90 326.5 205)">IO15</text>
<text x="330" y="205" transform="rotate(-90 330 205)">IO2</text>
<text x="391.7" y="207.7">4</text>
<text x="391.7" y="204.2">5</text>
<text x="395.2" y="209.5">4</text>
<text x="395.2" y="206">5</text>
<text x="86.5" y="211.2">2</text>
<text x="86.5" y="214.8">3</text>
<text x="90" y="213">2</text>
<text x="300" y="210.5" transform="rotate(-90 300 210.5)">16</text>
<text x="303.6" y="210.5" transform="rotate(-90 303.6 210.5)">17</text>
<text x="307.1" y="210.5" transform="rotate(-90 307.1 210.5)">18</text>
<text x="310.6" y="210.5" transform="rotate(-90 310.6 210.5)">19</text>
<text x="314.1" y="210.5" transform="rotate(-90 314.1 210.5)">20</text>
<text x="317.7" y="210.5" transform="rotate(-90 317.7 210.5)">21</text>
<text x="321.2" y="210.5" transform="rotate(-90 321.2 210.5)">22</text>
<text x="324.7" y="210.5" transform="rotate(-90 324.7 210.5)">23</text>
<text x="328.3" y="210.5" transform="rotate(-90 328.3 210.5)">24</text>
<text x="391.7" y="214.8">2</text>
<text x="391.7" y="211.2">3</text>
<text x="395.2" y="213">3</text>
<text x="90" y="216.5">3</text>
<text x="391.7" y="218.3">1</text>
<text x="395.2" y="220.1">1</text>
<text x="395.2" y="216.5">2</text>
</g>
<g font-size="3.2">
<text x="344.7" y="56">GND</text>
<text x="353.5" y="54.3">7</text>
<text x="287.6" y="138.9">1</text>
<text x="291.1" y="140.7">GND</text>
<text x="323.6" y="140.7">GND</text>
<text x="332.3" y="138.9">38</text>
<text x="51.3" y="160.1">3</text>
<text x="54.8" y="161.9">VSS</text>
<text x="205.4" y="184.8">GND</text>
<text x="214.1" y="183">2</text>
<text x="298.3" y="205" transform="rotate(-90 298.3 205)">GND</text>
<text x="296.5" y="210.5" transform="rotate(-90 296.5 210.5)">15</text>
</g>
<g font-size="3.2" fill="#f00">
<text x="344.9" y="59.5">VDD</text>
<text x="353.5" y="57.8">6</text>
<text x="287.6" y="149.5">4</text>
<text x="291.1" y="151.3">SENSOR_VP</text>
<text x="73.3" y="158.3">VDD</text>
<text x="81.8" y="156.6">1</text>
<text x="214.1" y="179.5">3</text>
<text x="208.8" y="181.3">Vs</text>
</g>
<g font-size="1.4" fill="#238d23">
<text x="146.2" y="88.5">D</text>
<text x="140.9" y="91.7">G</text>
<text x="146.2" y="95.9">S</text>
<text x="74.2" y="234.9">D</text>
<text x="79.6" y="238.1">G</text>
<text x="74.4" y="242.3">S</text>
</g>
</svg>
